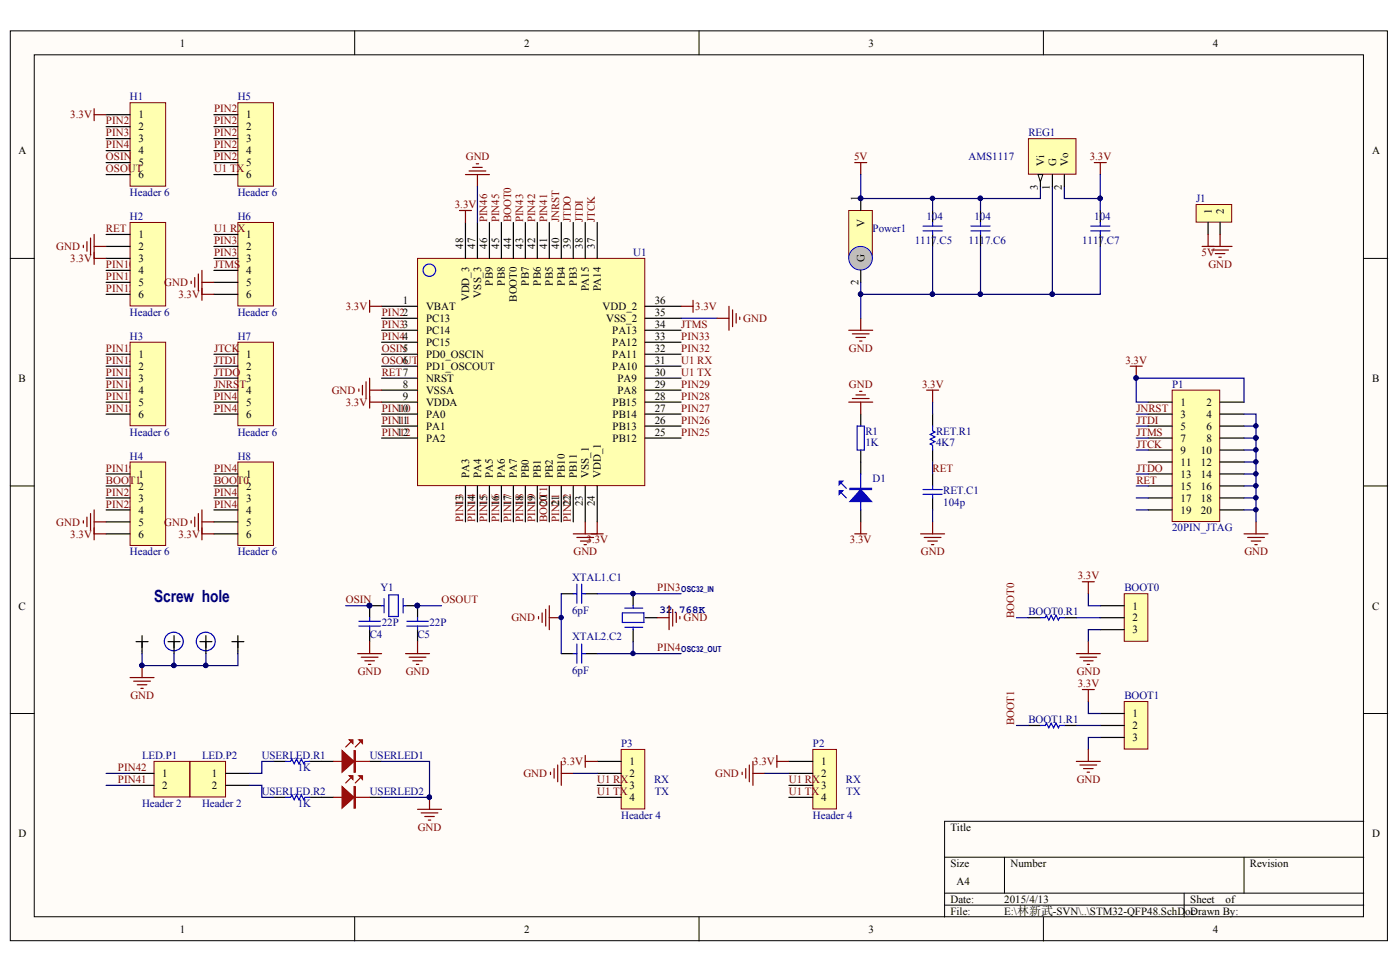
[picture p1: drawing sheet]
<svg xmlns="http://www.w3.org/2000/svg" width="288mm" height="200mm" viewBox="0 0 288 200" stroke-linecap="round" stroke-linejoin="round" font-family="sans-serif">
<g fill="#fffcf8" stroke="#000" stroke-width=".21">
<path d="M2.1 6.3h283.2v187.1h-283.2z"/>
<path d="M7 11.3h273.4v177.2h-273.4z"/>
</g>
<g fill="none" stroke="#000" stroke-width=".21">
<path d="M72.9 6.3v5M143.7 6.3v5M214.5 6.3v5M2.1 53.1h4.9M280.4 53.1h5M2.1 99.9h4.9M280.4 99.9h5M2.1 146.7h4.9M280.4 146.7h5M194.2 176.2h86.2M206.5 176.2v7.4M255.8 176.2v7.4"/>
<path d="M280.4 168.8h-86.2v19.7M72.9 188.5v5M143.7 188.5v5M194.2 183.6h86.2M194.2 186.1h86.2M214.5 188.5v5M243.5 183.6v4.9"/>
</g>
<path d="M177 85.1v2.5M177 92.5v4.9M177 104.8v2.5" fill="none" stroke="#000" stroke-width=".25"/>
<path d="M173 99.4l1 1M176.2 87.6h1.5v4.9h-1.5zM177 97.4v7.4M173 101.4l1 1" fill="none" stroke="#00f" stroke-width=".25"/>
<g fill="#00f" stroke="#00f" stroke-width=".25">
<path d="M177 100.6l2.2 2.5h-4.4z"/>
<path d="M172.6 98.9h.7l-.7 .8z"/>
<path d="M172.6 100.9h.7l-.7 .7z"/>
<path d="M174.8 100.4h4.4v.2h-4.4z" fill-rule="evenodd"/>
</g>
<path d="M245.9 42h7.4v3.7h-7.4z" fill="#ffffb0" stroke="#800000" stroke-width=".21"/>
<path d="M248.4 45.7v2.5M250.9 45.7v2.5M191.8 85.1v2.5M191.8 92.5v2.5M191.8 97.4v2.5M191.8 102.4v2.4M76 129.4v2.5M78.5 124.5h-2.5v2.5M83.4 124.5h2.5v2.5M85.9 129.4v2.5" fill="none" stroke="#000" stroke-width=".25"/>
<g fill="none" stroke="#800000" stroke-width=".25">
<path d="M247.2 50.7h2.4M248.4 48.2v2.5M190.5 80.2h2.5M191.8 80.2v2.5M175.8 109.7h2.4M177 107.3v2.4M189.3 109.7h4.9M190 110.5h3.5M190.8 111.2h1.9M191.5 112h.5M191.8 107.3v2.4M73.5 134.4h5"/>
<path d="M74.3 135.1h3.4M75 135.8h2M75.8 136.6h.4M76 131.9v2.5M83.4 134.4h4.9M84.1 135.1h3.5M84.9 135.8h1.9M85.6 136.6h.5M85.9 131.9v2.5"/>
</g>
<g fill="#000080" stroke="#000080" stroke-width=".21">
<circle cx="85.8" cy="124.5" r=".46"/>
<circle cx="76" cy="124.5" r=".46"/>
</g>
<g fill="none" stroke="#00f" stroke-width=".25">
<path d="M191.8 87.6v1l.5 .2-1 .5 1 .5-1 .5 1 .5-1 .5 .5 .2v1M191.8 99.9v.7M189.8 100.6h3.9M189.8 101.6h3.9M191.8 101.6v.8M73.8 128.7h4.4M73.8 127.7h4.4M76 127v.7M76 128.7v.7M78.5 124.5h.5M79 123v3M79.9 122.3h2v4.4h-2z"/>
<path d="M82.9 123v3M82.9 124.5h.5M83.6 128.7h4.5M83.6 127.7h4.5M85.9 127v.7M85.9 128.7v.7"/>
</g>
<path d="M191.8 82.7v2.4M191.8 95v2.4M191.8 104.8v2.5M71.1 124.5h4.9M85.9 124.5h4.9" fill="none" stroke="#000080" stroke-width=".25"/>
<path d="M26.7 21.1h7.4v17.2h-7.4z" fill="#ffffb0" stroke="#800000" stroke-width=".21"/>
<path d="M21.8 23.6h4.9M21.8 26h4.9M21.8 28.5h4.9M21.8 31h4.9M21.8 33.4h4.9M21.8 35.9h4.9" fill="none" stroke="#000" stroke-width=".25"/>
<path d="M26.7 45.7h7.4v17.2h-7.4z" fill="#ffffb0" stroke="#800000" stroke-width=".21"/>
<path d="M21.8 48.2h4.9M21.8 50.7h4.9M21.8 53.1h4.9M21.8 55.6h4.9M21.8 58h4.9M21.8 60.5h4.9" fill="none" stroke="#000" stroke-width=".25"/>
<path d="M26.7 70.4h7.4v17.1h-7.4z" fill="#ffffb0" stroke="#800000" stroke-width=".21"/>
<path d="M21.8 72.8h4.9M21.8 75.3h4.9M21.8 77.7h4.9M21.8 80.2h4.9M21.8 82.7h4.9M21.8 85.1h4.9" fill="none" stroke="#000" stroke-width=".25"/>
<path d="M26.7 95h7.4v17.1h-7.4z" fill="#ffffb0" stroke="#800000" stroke-width=".21"/>
<path d="M21.8 97.4h4.9M21.8 99.9h4.9M21.8 102.4h4.9M21.8 104.8h4.9M21.8 107.3h4.9M21.8 109.7h4.9" fill="none" stroke="#000" stroke-width=".25"/>
<path d="M48.9 21.1h7.3v17.2h-7.3z" fill="#ffffb0" stroke="#800000" stroke-width=".21"/>
<path d="M44 23.6h4.9M44 26h4.9M44 28.5h4.9M44 31h4.9M44 33.4h4.9M44 35.9h4.9" fill="none" stroke="#000" stroke-width=".25"/>
<path d="M48.9 45.7h7.3v17.2h-7.3z" fill="#ffffb0" stroke="#800000" stroke-width=".21"/>
<path d="M44 48.2h4.9M44 50.7h4.9M44 53.1h4.9M44 55.6h4.9M44 58h4.9M44 60.5h4.9" fill="none" stroke="#000" stroke-width=".25"/>
<path d="M48.9 70.4h7.3v17.1h-7.3z" fill="#ffffb0" stroke="#800000" stroke-width=".21"/>
<path d="M44 72.8h4.9M44 75.3h4.9M44 77.7h4.9M44 80.2h4.9M44 82.7h4.9M44 85.1h4.9" fill="none" stroke="#000" stroke-width=".25"/>
<path d="M48.9 95h7.3v17.1h-7.3z" fill="#ffffb0" stroke="#800000" stroke-width=".21"/>
<path d="M44 97.4h4.9M44 99.9h4.9M44 102.4h4.9M44 104.8h4.9M44 107.3h4.9M44 109.7h4.9" fill="none" stroke="#000" stroke-width=".25"/>
<path d="M241 80.2h9.8v27h-9.8z" fill="#ffffb0" stroke="#800000" stroke-width=".21"/>
<g fill="none" stroke="#000" stroke-width=".25">
<path d="M236.1 82.7h4.9M236.1 85.1h4.9M236.1 87.6h4.9M236.1 90.1h4.9M236.1 92.5h4.9M236.1 95h4.9M236.1 97.4h4.9M236.1 99.9h4.9M250.9 82.7h4.9M250.9 85.1h4.9M250.9 87.6h4.9M250.9 90.1h4.9"/>
<path d="M250.9 92.5h4.9M250.9 95h4.9M250.9 97.4h4.9M250.9 99.9h4.9M236.1 102.4h4.9M236.1 104.8h4.9M250.9 102.4h4.9M250.9 104.8h4.9"/>
</g>
<path d="M174.5 43.3h4.9v9.7h-4.9z" fill="#ffffb0" stroke="#800000" stroke-width=".21"/>
<circle cx="176.9" cy="53.1" r="2.43" fill="#c0c0c0" stroke="#00f" stroke-width=".21"/>
<path d="M177 40.8v2.5M177 55.6v2.4M191.8 43.3v2.4M191.8 48.2v2.5M201.6 43.3v2.4M201.6 48.2v2.5M226.2 43.3v2.4M226.2 48.2v2.5" fill="none" stroke="#000" stroke-width=".25"/>
<g fill="#000080" stroke="#000080" stroke-width=".21">
<circle cx="176.9" cy="40.8" r=".46"/>
<circle cx="191.7" cy="40.8" r=".46"/>
<circle cx="176.9" cy="60.5" r=".46"/>
<circle cx="191.7" cy="60.5" r=".46"/>
<circle cx="201.6" cy="60.5" r=".46"/>
<circle cx="216.4" cy="60.5" r=".46"/>
<circle cx="201.6" cy="40.8" r=".46"/>
<circle cx="226.2" cy="40.8" r=".46"/>
<circle cx="233.6" cy="77.7" r=".46"/>
<circle cx="258.2" cy="104.8" r=".46"/>
<circle cx="258.2" cy="102.3" r=".46"/>
<circle cx="258.2" cy="99.9" r=".46"/>
<circle cx="258.2" cy="97.4" r=".46"/>
<circle cx="258.2" cy="94.9" r=".46"/>
<circle cx="258.2" cy="92.5" r=".46"/>
<circle cx="258.2" cy="90" r=".46"/>
</g>
<path d="M189.8 46.5h3.9M189.8 47.5h3.9M191.8 45.7v.8M191.8 47.5v.7M199.6 46.5h4M199.6 47.5h4M201.6 45.7v.8M201.6 47.5v.7M224.3 46.5h3.9M224.3 47.5h3.9M226.2 45.7v.8M226.2 47.5v.7" fill="none" stroke="#00f" stroke-width=".25"/>
<g fill="none" stroke="#000080" stroke-width=".25">
<path d="M177 35.9v4.9h24.6M213.9 38.4v2.4h-12.3v2.5M216.4 38.4v22.1h-14.8M218.9 38.4v2.4h7.3v2.5M226.2 35.9v4.9M191.8 50.7v9.8h-14.8v-2.5M191.8 40.8v2.5M201.6 50.7v9.8h-9.8M226.2 50.7v9.8h-9.8M177 60.5v4.9M233.6 85.1h2.5M233.6 87.6h2.5"/>
<path d="M233.6 90.1h2.5M233.6 92.5h2.5M233.6 97.4h2.5M233.6 99.9h2.5M255.8 90.1h2.5v17.2M255.8 92.5h2.5M255.8 97.4h2.5M255.8 99.9h2.5M255.8 95h2.5M233.6 102.4h2.5M233.6 104.8h2.5M255.8 102.4h2.5"/>
<path d="M255.8 104.8h2.5"/>
</g>
<g fill="none" stroke="#800000" stroke-width=".25">
<path d="M175.8 33.4h2.4M177 33.4v2.5M225 33.4h2.5M226.2 33.4v2.5M248.4 50.7h4.9M249.1 51.4h3.5M249.9 52.1h2M250.6 52.9h.5M250.9 48.2v2.5M174.5 67.9h4.9M175.3 68.6h3.4M176 69.4h2"/>
<path d="M176.7 70.1h.5M177 65.4v2.5M232.4 75.3h2.5M233.6 75.3v2.4M174.5 82.7h4.9M175.3 81.9h3.4M176 81.2h2M176.7 80.5h.5M177 82.7v2.4M255.8 109.7h4.9M256.5 110.5h3.5M257.3 111.2h1.9"/>
<path d="M258 112h.5M258.3 107.3v2.4"/>
</g>
<path d="M85.9 53.1h46.7v46.7h-46.7z" fill="#ffffb0" stroke="#800000" stroke-width=".21"/>
<g fill="none" stroke="#000" stroke-width=".25">
<path d="M95.7 45.7v7.4M98.2 45.7v7.4M100.6 45.7v7.4M103.1 45.7v7.4M105.6 45.7v7.4M108 45.7v7.4M110.5 45.7v7.4M112.9 45.7v7.4M115.4 45.7v7.4M117.9 45.7v7.4M120.3 45.7v7.4M122.8 45.7v7.4"/>
<path d="M78.5 63h7.4M78.5 65.4h7.4M78.5 67.9h7.4M78.5 70.4h7.4M78.5 72.8h7.4M78.5 75.3h7.4M78.5 77.7h7.4M132.7 63h7.3M132.7 65.4h7.3M132.7 67.9h7.3M132.7 70.4h7.3M132.7 72.8h7.3"/>
<path d="M132.7 75.3h7.3M132.7 77.7h7.3M78.5 80.2h7.4M78.5 82.7h7.4M78.5 85.1h7.4M78.5 87.6h7.4M78.5 90.1h7.4M95.7 99.9v7.4M98.2 99.9v7.4M100.6 99.9v7.4M103.1 99.9v7.4M105.6 99.9v7.4"/>
<path d="M108 99.9v7.4M110.5 99.9v7.4M112.9 99.9v7.4M115.4 99.9v7.4M117.9 99.9v7.4M120.3 99.9v7.4M122.8 99.9v7.4M132.7 80.2h7.3M132.7 82.7h7.3M132.7 85.1h7.3M132.7 87.6h7.3M132.7 90.1h7.3"/>
</g>
<circle cx="88.3" cy="55.5" r="1.28" fill="none" stroke="#00f" stroke-width=".25"/>
<g fill="none" stroke="#800000" stroke-width=".25">
<path d="M19.4 22.3v2.5M19.4 23.6h2.4M95.7 35.9h4.9M96.4 35.1h3.5M97.2 34.4h2M97.9 33.7h.5M98.2 35.9v2.5M94.5 43.3h2.4M95.7 43.3v2.4M73.8 80v.5M74.5 79.2v2M75.3 78.5v3.4"/>
<path d="M76 61.7v2.5M76 77.7v6.2M76 63h2.5M76 80.2h2.5M76 82.7h2.5M117.9 109.7h6.1M118.6 110.5h3.5M119.4 111.2h1.9M120.1 112h.5M120.3 107.3v2.4M122.8 107.3v2.4"/>
</g>
<path d="M98.2 38.4v7.3M140 65.4h7.4M236.1 82.7h-2.5v-5h22.2v5M255.8 85.1h2.5v5M255.8 87.6h2.5" fill="none" stroke="#000080" stroke-width=".25"/>
<g fill="#000080" stroke="#000080" stroke-width=".21">
<circle cx="233.6" cy="77.7" r=".46"/>
<circle cx="258.2" cy="90" r=".46"/>
<circle cx="258.2" cy="87.6" r=".46"/>
</g>
<path d="M231.2 122.1h4.8v9.7h-4.8z" fill="#ffffb0" stroke="#800000" stroke-width=".21"/>
<path d="M226.2 124.5h5M226.2 127h5M226.2 129.4h5" fill="none" stroke="#000" stroke-width=".25"/>
<path d="M231.2 144.2h4.8v9.8h-4.8z" fill="#ffffb0" stroke="#800000" stroke-width=".21"/>
<path d="M211.5 127h2.4M218.9 127h2.4M211.5 149.1h2.4M218.9 149.1h2.4M226.2 146.7h5M226.2 149.1h5M226.2 151.6h5" fill="none" stroke="#000" stroke-width=".25"/>
<path d="M213.9 127h1l.3-.5 .5 1 .4-1 .5 1 .5-1 .5 1 .3-.5h1M213.9 149.1h1l.3-.5 .5 1 .4-1 .5 1 .5-1 .5 1 .3-.5h1" fill="none" stroke="#00f" stroke-width=".25"/>
<path d="M209 127h2.5M221.3 127h4.9M223.8 122.1v2.4h2.4M226.2 129.4h-2.4v2.5M209 149.1h2.5M221.3 149.1h4.9M223.8 144.2v2.5h2.4M226.2 151.6h-2.4v2.5" fill="none" stroke="#000080" stroke-width=".25"/>
<g fill="none" stroke="#800000" stroke-width=".25">
<path d="M222.5 119.6h2.5M223.8 119.6v2.5M221.3 134.4h4.9M222.1 135.1h3.4M222.8 135.8h2M223.5 136.6h.5M223.8 131.9v2.5M221.3 156.5h4.9M222.1 157.3h3.4M222.5 141.8h2.5M222.8 158h2M223.5 158.7h.5"/>
<path d="M223.8 141.8v2.4M223.8 154.1v2.4"/>
</g>
<path d="M127.7 154.1h4.9v12.2h-4.9z" fill="#ffffb0" stroke="#800000" stroke-width=".21"/>
<path d="M122.8 156.5h4.9M122.8 159h4.9M122.8 161.5h4.9M122.8 163.9h4.9" fill="none" stroke="#000" stroke-width=".25"/>
<path d="M167.1 154.1h4.9v12.2h-4.9z" fill="#ffffb0" stroke="#800000" stroke-width=".21"/>
<path d="M162.2 156.5h4.9M162.2 159h4.9M162.2 161.5h4.9M162.2 163.9h4.9" fill="none" stroke="#000" stroke-width=".25"/>
<g fill="none" stroke="#800000" stroke-width=".25">
<path d="M113.2 158.7v.5M113.9 158v2M114.7 157.3v3.4M115.4 156.5v5M115.4 159h2.5M120.3 155.3v2.5M120.3 156.5h2.5M152.6 158.7v.5M153.3 158v2M154.1 157.3v3.4M154.8 159h2.5M154.8 156.5v5"/>
<path d="M159.7 156.5h2.5M159.7 155.3v2.5"/>
</g>
<path d="M117.9 159h4.9M157.3 159h4.9" fill="none" stroke="#000080" stroke-width=".25"/>
<path d="M211.5 28.5h9.7v7.3h-9.7z" fill="#ffffb0" stroke="#800000" stroke-width=".21"/>
<path d="M213.9 35.9v2.5M216.4 35.9v2.5M218.9 35.9v2.5" fill="none" stroke="#000" stroke-width=".25"/>
<path d="M213.4 35.9h1l-.5 1.5z" fill="#fffcf8" stroke="#000" stroke-width=".21"/>
<path d="M56.3 156.5h2.5M63.7 156.5h4.9M76 156.5h2.5M56.3 163.9h2.5M63.7 163.9h4.9M76 163.9h2.5" fill="none" stroke="#000" stroke-width=".25"/>
<path d="M68.6 156.5h7.4M72.1 160l-1 1M72.1 152.6l-1 1M74 160l-1 1M74 152.6l-1 1M68.6 163.9h7.4" fill="none" stroke="#bf0000" stroke-width=".25"/>
<g fill="#bf0000" stroke="#bf0000" stroke-width=".25">
<path d="M70.3 161.7l2.5 2.2-2.5 2.2z"/>
<path d="M73.8 159.5h.7v.7z"/>
<path d="M71.8 159.5h.8v.7z"/>
<path d="M70.3 154.3l2.5 2.2-2.5 2.2z"/>
<path d="M73.8 152.1h.7v.7z"/>
<path d="M71.8 152.1h.8v.7z"/>
<path d="M72.8 161.7h.2v4.4h-.2z" fill-rule="evenodd"/>
<path d="M72.8 154.3h.2v4.4h-.2z" fill-rule="evenodd"/>
</g>
<path d="M58.8 156.5h.9l.3-.5 .5 1 .5-1 .5 1 .5-1 .5 1 .2-.5h1M58.8 163.9h.9l.3-.5 .5 1 .5-1 .5 1 .5-1 .5 1 .2-.5h1" fill="none" stroke="#00f" stroke-width=".25"/>
<path d="M39.1 156.5h7.3v7.3h-7.3z" fill="#ffffb0" stroke="#800000" stroke-width=".21"/>
<path d="M46.4 159h5M46.4 161.5h5" fill="none" stroke="#000" stroke-width=".25"/>
<path d="M31.7 156.5h7.3v7.3h-7.3z" fill="#ffffb0" stroke="#800000" stroke-width=".21"/>
<g fill="none" stroke="#000" stroke-width=".25">
<path d="M28 131.9h2.4M29.2 130.7v3.7M34.6 131.9h2.4M35.8 130.7v3.7M41.1 131.9h2.5M42.3 130.7v3.7M47.7 131.9h2.4M48.9 130.7v3.7M115.4 122.1h2.5M115.4 134.4h2.5M120.3 122.1h2.5M120.3 134.4h2.5"/>
<path d="M130.2 122.1v2.4M130.2 129.4v2.5M132.7 127h2.4M26.7 159h5M26.7 161.5h5"/>
</g>
<path d="M29.2 134.4v2.4h6.6M35.8 134.4v2.4h6.5v-2.4M48.9 134.4v2.4h-6.6M115.4 122.1v12.3M122.8 122.1h17.2M122.8 134.4h17.2M130.2 131.9v2.5M21.8 159h4.9M56.3 156.5h-2.5v2.5h-2.4M78.5 156.5h9.8v7.4h-9.8M21.8 161.5h4.9M51.4 161.5h2.4v2.4h2.5" fill="none" stroke="#000080" stroke-width=".25"/>
<g fill="#000080" stroke="#000080" stroke-width=".21">
<circle cx="88.3" cy="163.9" r=".46"/>
<circle cx="130.2" cy="134.3" r=".46"/>
<circle cx="115.4" cy="126.9" r=".46"/>
<circle cx="130.2" cy="122" r=".46"/>
<circle cx="29.2" cy="136.8" r=".46"/>
<circle cx="42.3" cy="136.8" r=".46"/>
<circle cx="35.7" cy="136.8" r=".46"/>
</g>
<g fill="none" stroke="#800000" stroke-width=".25">
<path d="M17.1 50.4v.5M17.9 49.7v1.9M18.6 48.9v3.5M19.4 48.2v6.2M19.4 50.7h2.4M19.4 53.1h2.4M39.3 57.8v.5M40 57.1v1.9M40.8 56.3v3.5M41.5 55.6v6.1M41.5 58h2.5M41.5 60.5h2.5"/>
<path d="M140 63h2.5M142.5 61.7v2.5M147.4 65.4h2.5M149.9 63v4.9M150.6 63.7v3.5M151.4 64.4v2M152.1 65.2v.5M17.1 107v.5M17.9 106.3v2M18.6 105.6v3.4M19.4 104.8v6.2M19.4 107.3h2.4"/>
<path d="M19.4 109.7h2.4M39.3 107v.5M40 106.3v2M40.8 105.6v3.4M41.5 107.3h2.5M41.5 109.7h2.5M41.5 104.8v6.2M26.7 139.3h5M29.2 136.8v2.5M110.7 126.7v.5M111.5 126v2M112.2 125.3v3.4"/>
<path d="M112.9 124.5v4.9M112.9 127h2.5M135.1 127h2.5M137.6 124.5v4.9M138.3 125.3v3.4M139.1 126v2M139.8 126.7v.5M27.5 140h3.4M28.2 140.8h2M29 141.5h.5M85.9 166.4h4.9M86.6 167.1h3.4"/>
<path d="M87.3 167.9h2M88.1 168.6h.5M88.3 163.9v2.5"/>
</g>
<g fill="none" stroke="#00f" stroke-width=".25">
<path d="M29.2 133.9h.1M35.8 133.8a1.91 1.91 0 0 0 1.6-2.8 1.91 1.91 0 0 0-3.1-.4 1.91 1.91 0 0 0 .9 3.1l.5 .1M42.3 133.8a1.91 1.91 0 0 0 1.7-2.8 1.91 1.91 0 0 0-3.2-.4 1.91 1.91 0 0 0 1 3.1l.5 .1M48.9 133.9h.1M117.9 122.1h.7M117.9 134.4h.7M118.6 120.1v3.9M118.6 132.4v3.9M119.6 120.1v3.9M119.6 132.4v3.9M119.6 122.1h.7M119.6 134.4h.7"/>
<path d="M128 126h4.4v2h-4.4zM128.5 129h3.7M128.5 125h3.7M130.2 124.5v.5M130.2 129v.4"/>
</g>
<text font-size="3.5" fill="#000080" x="31.7" y="123.8">Screw hole</text>
<g font-size="2.3">
<text x="37" y="9.6">1</text>
<text x="107.8" y="9.6">2</text>
<text x="178.6" y="9.6">3</text>
<text x="249.4" y="9.6">4</text>
<text x="28.5" y="24.3">1</text>
<text x="28.5" y="26.8">2</text>
<text x="28.5" y="29.2">3</text>
<text x="50.6" y="24.3">1</text>
<text x="50.6" y="26.8">2</text>
<text x="50.6" y="29.2">3</text>
<text x="3.8" y="31.7">A</text>
<text x="28.5" y="31.7">4</text>
<text x="28.5" y="34.2">5</text>
<text x="50.6" y="31.7">4</text>
<text x="50.6" y="34.2">5</text>
<text x="214.7" y="34.2" transform="rotate(-90 214.7 34.2)">Vi</text>
<text x="217.2" y="34.2" transform="rotate(-90 217.2 34.2)">G</text>
<text x="219.6" y="34.2" transform="rotate(-90 219.6 34.2)">Vo</text>
<text x="282.1" y="31.7">A</text>
<text x="28.5" y="36.6">6</text>
<text x="50.6" y="36.6">6</text>
<text x="176.5" y="41.3" transform="rotate(-90 176.5 41.3)">1</text>
<text x="213.4" y="39" transform="rotate(-90 213.4 39)">3</text>
<text x="215.9" y="39" transform="rotate(-90 215.9 39)">1</text>
<text x="218.4" y="39" transform="rotate(-90 218.4 39)">2</text>
<text x="177.7" y="46.6" transform="rotate(-90 177.7 46.6)">V</text>
<text x="249.2" y="44" transform="rotate(-90 249.2 44)">1</text>
<text x="251.6" y="44" transform="rotate(-90 251.6 44)">2</text>
<text x="28.5" y="49">1</text>
<text x="28.5" y="51.4">2</text>
<text x="28.5" y="53.8">3</text>
<text x="50.6" y="49">1</text>
<text x="50.6" y="51.4">2</text>
<text x="50.6" y="53.8">3</text>
<text x="95.2" y="51.2" transform="rotate(-90 95.2 51.2)">48</text>
<text x="97.7" y="51.2" transform="rotate(-90 97.7 51.2)">47</text>
<text x="100.2" y="51.2" transform="rotate(-90 100.2 51.2)">46</text>
<text x="102.6" y="51.2" transform="rotate(-90 102.6 51.2)">45</text>
<text x="105.1" y="51.2" transform="rotate(-90 105.1 51.2)">44</text>
<text x="107.6" y="51.2" transform="rotate(-90 107.6 51.2)">43</text>
<text x="110" y="51.2" transform="rotate(-90 110 51.2)">42</text>
<text x="112.5" y="51.2" transform="rotate(-90 112.5 51.2)">41</text>
<text x="115" y="51.2" transform="rotate(-90 115 51.2)">40</text>
<text x="117.4" y="51.2" transform="rotate(-90 117.4 51.2)">39</text>
<text x="119.8" y="51.2" transform="rotate(-90 119.8 51.2)">38</text>
<text x="122.3" y="51.2" transform="rotate(-90 122.3 51.2)">37</text>
<text x="177.7" y="53.8" transform="rotate(-90 177.7 53.8)">G</text>
<text x="28.5" y="56.3">4</text>
<text x="28.5" y="58.8">5</text>
<text x="50.6" y="56.3">4</text>
<text x="50.6" y="58.8">5</text>
<text x="101.4" y="58.7" transform="rotate(-90 101.4 58.7)">PB9</text>
<text x="103.8" y="58.7" transform="rotate(-90 103.8 58.7)">PB8</text>
<text x="108.8" y="58.7" transform="rotate(-90 108.8 58.7)">PB7</text>
<text x="111.2" y="58.7" transform="rotate(-90 111.2 58.7)">PB6</text>
<text x="113.7" y="58.7" transform="rotate(-90 113.7 58.7)">PB5</text>
<text x="116.2" y="58.7" transform="rotate(-90 116.2 58.7)">PB4</text>
<text x="118.6" y="58.7" transform="rotate(-90 118.6 58.7)">PB3</text>
<text x="121.1" y="59.9" transform="rotate(-90 121.1 59.9)">PA15</text>
<text x="123.6" y="59.9" transform="rotate(-90 123.6 59.9)">PA14</text>
<text x="176.5" y="58.6" transform="rotate(-90 176.5 58.6)">2</text>
<text x="28.5" y="61.2">6</text>
<text x="50.6" y="61.2">6</text>
<text x="82.8" y="62.5">1</text>
<text x="87.6" y="63.7">VBAT</text>
<text x="96.5" y="61.9" transform="rotate(-90 96.5 61.9)">VDD_3</text>
<text x="99" y="61.2" transform="rotate(-90 99 61.2)">VSS_3</text>
<text x="106.3" y="62" transform="rotate(-90 106.3 62)">BOOT0</text>
<text x="123.9" y="63.7">VDD_2</text>
<text x="134.6" y="65">35</text>
<text x="134.6" y="62.5">36</text>
<text x="87.6" y="66.2">PC13</text>
<text x="87.6" y="68.6">PC14</text>
<text x="87.6" y="71.1">PC15</text>
<text x="124.6" y="66.2">VSS_2</text>
<text x="125.9" y="71.1">PA12</text>
<text x="125.9" y="68.6">PA13</text>
<text x="134.6" y="69.9">33</text>
<text x="134.6" y="67.4">34</text>
<text x="28.5" y="73.6">1</text>
<text x="28.5" y="76">2</text>
<text x="50.6" y="73.6">1</text>
<text x="50.6" y="76">2</text>
<text x="82.8" y="72.3">5</text>
<text x="82.8" y="74.8">6</text>
<text x="87.6" y="73.6">PD0_OSCIN</text>
<text x="87.6" y="76">PD1_OSCOUT</text>
<text x="125.9" y="76">PA10</text>
<text x="125.9" y="73.6">PA11</text>
<text x="134.6" y="77.2">30</text>
<text x="134.6" y="74.8">31</text>
<text x="134.6" y="72.3">32</text>
<text x="3.8" y="78.5">B</text>
<text x="28.5" y="78.5">3</text>
<text x="28.5" y="81">4</text>
<text x="28.5" y="83.4">5</text>
<text x="50.6" y="78.5">3</text>
<text x="50.6" y="81">4</text>
<text x="50.6" y="83.4">5</text>
<text x="82.8" y="79.7">8</text>
<text x="82.8" y="82.2">9</text>
<text x="87.6" y="78.5">NRST</text>
<text x="87.6" y="81">VSSA</text>
<text x="87.6" y="83.4">VDDA</text>
<text x="126" y="83.4">PB15</text>
<text x="127" y="81">PA8</text>
<text x="127" y="78.5">PA9</text>
<text x="134.6" y="82.2">28</text>
<text x="134.6" y="79.7">29</text>
<text x="242.8" y="83.4">1</text>
<text x="248.1" y="83.4">2</text>
<text x="282.1" y="78.5">B</text>
<text x="28.5" y="85.9">6</text>
<text x="50.6" y="85.9">6</text>
<text x="81.7" y="84.6">10</text>
<text x="81.7" y="87.1">11</text>
<text x="81.7" y="89.6">12</text>
<text x="87.6" y="85.9">PA0</text>
<text x="87.6" y="88.4">PA1</text>
<text x="126" y="88.4">PB13</text>
<text x="126" y="85.9">PB14</text>
<text x="134.6" y="89.6">25</text>
<text x="134.6" y="87.1">26</text>
<text x="134.6" y="84.6">27</text>
<text x="242.8" y="85.9">3</text>
<text x="242.8" y="88.4">5</text>
<text x="248.1" y="85.9">4</text>
<text x="248.1" y="88.4">6</text>
<text x="87.6" y="90.8">PA2</text>
<text x="126" y="90.8">PB12</text>
<text x="242.8" y="90.8">7</text>
<text x="242.8" y="93.2">9</text>
<text x="242.8" y="95.7">11</text>
<text x="246.9" y="93.2">10</text>
<text x="246.9" y="95.7">12</text>
<text x="248.1" y="90.8">8</text>
<text x="28.5" y="98.2">1</text>
<text x="28.5" y="100.6">2</text>
<text x="50.6" y="98.2">1</text>
<text x="50.6" y="100.6">2</text>
<text x="96.5" y="98.2" transform="rotate(-90 96.5 98.2)">PA3</text>
<text x="99" y="98.2" transform="rotate(-90 99 98.2)">PA4</text>
<text x="101.4" y="98.2" transform="rotate(-90 101.4 98.2)">PA5</text>
<text x="103.8" y="98.2" transform="rotate(-90 103.8 98.2)">PA6</text>
<text x="106.3" y="98.2" transform="rotate(-90 106.3 98.2)">PA7</text>
<text x="108.8" y="98.2" transform="rotate(-90 108.8 98.2)">PB0</text>
<text x="111.2" y="98.2" transform="rotate(-90 111.2 98.2)">PB1</text>
<text x="113.7" y="98.2" transform="rotate(-90 113.7 98.2)">PB2</text>
<text x="116.2" y="98.2" transform="rotate(-90 116.2 98.2)">PB10</text>
<text x="118.6" y="98.2" transform="rotate(-90 118.6 98.2)">PB11</text>
<text x="121.1" y="98.2" transform="rotate(-90 121.1 98.2)">VSS_1</text>
<text x="123.6" y="98.2" transform="rotate(-90 123.6 98.2)">VDD_1</text>
<text x="242.8" y="98.2">13</text>
<text x="242.8" y="100.6">15</text>
<text x="246.9" y="98.2">14</text>
<text x="246.9" y="100.6">16</text>
<text x="28.5" y="103.1">3</text>
<text x="28.5" y="105.6">4</text>
<text x="50.6" y="103.1">3</text>
<text x="50.6" y="105.6">4</text>
<text x="112.5" y="104.1" transform="rotate(-90 112.5 104.1)">20</text>
<text x="119.8" y="104.1" transform="rotate(-90 119.8 104.1)">23</text>
<text x="122.3" y="104.1" transform="rotate(-90 122.3 104.1)">24</text>
<text x="242.8" y="103.1">17</text>
<text x="242.8" y="105.6">19</text>
<text x="246.9" y="103.1">18</text>
<text x="246.9" y="105.6">20</text>
<text x="28.5" y="108">5</text>
<text x="28.5" y="110.5">6</text>
<text x="50.6" y="108">5</text>
<text x="50.6" y="110.5">6</text>
<text x="3.8" y="125.3">C</text>
<text x="232.9" y="125.3">1</text>
<text x="282.1" y="125.3">C</text>
<text x="232.9" y="127.7">2</text>
<text x="232.9" y="130.2">3</text>
<text x="232.9" y="147.4">1</text>
<text x="232.9" y="149.9">2</text>
<text x="232.9" y="152.4">3</text>
<text x="33.4" y="159.8">1</text>
<text x="43.6" y="159.8">1</text>
<text x="129.4" y="157.3">1</text>
<text x="129.4" y="159.8">2</text>
<text x="168.8" y="157.3">1</text>
<text x="168.8" y="159.8">2</text>
<text x="33.4" y="162.2">2</text>
<text x="43.6" y="162.2">2</text>
<text x="129.4" y="162.2">3</text>
<text x="129.4" y="164.6">4</text>
<text x="168.8" y="162.2">3</text>
<text x="168.8" y="164.6">4</text>
<text x="3.8" y="172">D</text>
<text x="195.4" y="170.8">Title</text>
<text x="282.1" y="172">D</text>
<text x="195.4" y="178.2">Size</text>
<text x="207.8" y="178.2">Number</text>
<text x="257" y="178.2">Revision</text>
<text x="195.4" y="185.6">Date:</text>
<text x="196.7" y="181.9">A4</text>
<text x="206.5" y="185.6">2015/4/13</text>
<text x="244.7" y="185.6">Sheet</text>
<text x="252" y="185.6">of</text>
<text x="37" y="191.8">1</text>
<text x="107.8" y="191.8">2</text>
<text x="178.6" y="191.8">3</text>
<text x="195.4" y="188">File:</text>
<text x="206.5" y="188">E:\林新武-SVN\..\STM32-QFP48.SchDoc</text>
<text x="244.7" y="188">Drawn By:</text>
<text x="249.4" y="191.8">4</text>
</g>
<g font-size="2.3" fill="#000080">
<text x="26.7" y="20.6">H1</text>
<text x="48.9" y="20.6">H5</text>
<text x="211.4" y="28">REG1</text>
<text x="199.2" y="33">AMS1117</text>
<text x="26.7" y="40.3">Header 6</text>
<text x="48.9" y="40.3">Header 6</text>
<text x="245.9" y="41.6">J1</text>
<text x="26.7" y="45.2">H2</text>
<text x="48.9" y="45.2">H6</text>
<text x="179.4" y="47.7">Power1</text>
<text x="190.5" y="45.2">104</text>
<text x="200.4" y="45.2">104</text>
<text x="225" y="45.2">104</text>
<text x="130.2" y="52.6">U1</text>
<text x="188.1" y="50.2">1117.C5</text>
<text x="199.2" y="50.2">1117.C6</text>
<text x="222.5" y="50.2">1117.C7</text>
<text x="26.7" y="65">Header 6</text>
<text x="48.9" y="65">Header 6</text>
<text x="26.7" y="69.9">H3</text>
<text x="48.9" y="69.9">H7</text>
<text x="241" y="79.7">P1</text>
<text x="26.7" y="89.6">Header 6</text>
<text x="48.9" y="89.6">Header 6</text>
<text x="177.9" y="89.4">R1</text>
<text x="192.5" y="89.4">RET.R1</text>
<text x="26.7" y="94.5">H4</text>
<text x="48.9" y="94.5">H8</text>
<text x="177.9" y="91.8">1K</text>
<text x="192.5" y="91.8">4K7</text>
<text x="179.4" y="99.2">D1</text>
<text x="194" y="101.6">RET.C1</text>
<text x="194" y="104.1">104p</text>
<text x="241" y="109.2">20PIN_JTAG</text>
<text x="26.7" y="114.2">Header 6</text>
<text x="48.9" y="114.2">Header 6</text>
<text x="117.6" y="119.4">XTAL1.C1</text>
<text x="78.2" y="121.6">Y1</text>
<text x="231.2" y="121.6">BOOT0</text>
<text x="76" y="131.2">C4</text>
<text x="78.5" y="128.7">22P</text>
<text x="85.8" y="131.2">C5</text>
<text x="88.3" y="128.7">22P</text>
<text x="117.6" y="126.2">6pF</text>
<text x="117.6" y="131.6">XTAL2.C2</text>
<text x="211.4" y="126.5">BOOT0.R1</text>
<text x="117.6" y="138.6">6pF</text>
<text x="231.2" y="143.8">BOOT1</text>
<text x="211.4" y="148.6">BOOT1.R1</text>
<text x="127.7" y="153.6">P3</text>
<text x="167.2" y="153.6">P2</text>
<text x="29.2" y="156">LED.P1</text>
<text x="41.5" y="156">LED.P2</text>
<text x="53.8" y="156">USERLED.R1</text>
<text x="61.2" y="158.5">1K</text>
<text x="76" y="156">USERLED1</text>
<text x="134.5" y="161">RX</text>
<text x="173.9" y="161">RX</text>
<text x="29.2" y="165.9">Header 2</text>
<text x="41.5" y="165.9">Header 2</text>
<text x="53.8" y="163.4">USERLED.R2</text>
<text x="61.2" y="165.9">1K</text>
<text x="76" y="163.4">USERLED2</text>
<text x="134.6" y="163.4">TX</text>
<text x="174" y="163.4">TX</text>
<text x="127.7" y="168.4">Header 4</text>
<text x="167.2" y="168.4">Header 4</text>
</g>
<g font-size="2.3" fill="#800000">
<text x="44" y="23.1">PIN25</text>
<text x="14.5" y="24.3">3.3V</text>
<text x="21.8" y="25.6">PIN2</text>
<text x="21.8" y="28">PIN3</text>
<text x="44" y="25.6">PIN26</text>
<text x="44" y="28">PIN27</text>
<text x="21.8" y="30.5">PIN4</text>
<text x="21.8" y="33">OSIN</text>
<text x="21.8" y="35.4">OSOUT</text>
<text x="44" y="30.5">PIN28</text>
<text x="44" y="33">PIN29</text>
<text x="44" y="35.4">U1 TX</text>
<text x="95.8" y="33">GND</text>
<text x="175.6" y="33">5V</text>
<text x="224.1" y="33">3.3V</text>
<text x="21.8" y="47.7">RET</text>
<text x="44" y="47.7">U1 RX</text>
<text x="93.5" y="42.8">3.3V</text>
<text x="100.2" y="45.7" transform="rotate(-90 100.2 45.7)">PIN46</text>
<text x="102.6" y="45.7" transform="rotate(-90 102.6 45.7)">PIN45</text>
<text x="105.1" y="45.7" transform="rotate(-90 105.1 45.7)">BOOT0</text>
<text x="107.6" y="45.7" transform="rotate(-90 107.6 45.7)">PIN43</text>
<text x="110" y="45.7" transform="rotate(-90 110 45.7)">PIN42</text>
<text x="112.5" y="45.7" transform="rotate(-90 112.5 45.7)">PIN41</text>
<text x="115" y="45.7" transform="rotate(-90 115 45.7)">JNRST</text>
<text x="117.4" y="45.7" transform="rotate(-90 117.4 45.7)">JTDO</text>
<text x="119.8" y="45.7" transform="rotate(-90 119.8 45.7)">JTDI</text>
<text x="122.3" y="45.7" transform="rotate(-90 122.3 45.7)">JTCK</text>
<text x="11.6" y="51.4">GND</text>
<text x="14.5" y="53.8">3.3V</text>
<text x="44" y="50.2">PIN32</text>
<text x="44" y="52.6">PIN33</text>
<text x="247.1" y="52.6">5V</text>
<text x="21.8" y="55.1">PIN10</text>
<text x="21.8" y="57.6">PIN11</text>
<text x="33.8" y="58.8">GND</text>
<text x="44" y="55.1">JTMS</text>
<text x="248.5" y="55.1">GND</text>
<text x="21.8" y="60">PIN12</text>
<text x="36.7" y="61.2">3.3V</text>
<text x="71.1" y="63.7">3.3V</text>
<text x="78.5" y="65">PIN22</text>
<text x="143" y="63.7">3.3V</text>
<text x="78.5" y="67.4">PIN33</text>
<text x="78.5" y="69.9">PIN44</text>
<text x="140.1" y="69.9">PIN33</text>
<text x="140.1" y="67.4">JTMS</text>
<text x="152.8" y="66.2">GND</text>
<text x="21.8" y="72.3">PIN13</text>
<text x="21.8" y="74.8">PIN14</text>
<text x="21.8" y="77.2">PIN15</text>
<text x="44" y="72.3">JTCK</text>
<text x="44" y="74.8">JTDI</text>
<text x="44" y="77.2">JTDO</text>
<text x="78.5" y="77.2">RET7</text>
<text x="78.5" y="72.3">OSIN</text>
<text x="78.5" y="74.8">OSOUT</text>
<text x="140.1" y="72.3">PIN32</text>
<text x="140.1" y="77.2">U1 TX</text>
<text x="140.1" y="74.8">U1 RX</text>
<text x="174.6" y="72.3">GND</text>
<text x="231.4" y="74.8">3.3V</text>
<text x="21.8" y="79.7">PIN16</text>
<text x="21.8" y="82.2">PIN17</text>
<text x="44" y="82.2">PIN41</text>
<text x="44" y="79.7">JNRST</text>
<text x="68.2" y="81">GND</text>
<text x="71.1" y="83.4">3.3V</text>
<text x="140.1" y="82.2">PIN28</text>
<text x="140.1" y="79.7">PIN29</text>
<text x="174.6" y="79.7">GND</text>
<text x="189.6" y="79.7">3.3V</text>
<text x="21.8" y="84.6">PIN18</text>
<text x="44" y="84.6">PIN42</text>
<text x="78.5" y="84.6">PIN10</text>
<text x="78.5" y="87.1">PIN11</text>
<text x="78.5" y="89.6">PIN12</text>
<text x="140.1" y="89.6">PIN25</text>
<text x="140.1" y="87.1">PIN26</text>
<text x="140.1" y="84.6">PIN27</text>
<text x="233.7" y="89.6">JTMS</text>
<text x="233.7" y="87.1">JTDI</text>
<text x="233.7" y="84.6">JNRST</text>
<text x="233.7" y="92">JTCK</text>
<text x="21.8" y="97">PIN19</text>
<text x="21.8" y="101.9">PIN21</text>
<text x="21.8" y="99.4">BOOT1</text>
<text x="44" y="97">PIN43</text>
<text x="44" y="101.9">PIN45</text>
<text x="44" y="99.4">BOOT0</text>
<text x="191.8" y="97">RET</text>
<text x="233.7" y="99.4">RET</text>
<text x="233.7" y="97">JTDO</text>
<text x="21.8" y="104.4">PIN22</text>
<text x="44" y="104.4">PIN46</text>
<text x="95.2" y="107.3" transform="rotate(-90 95.2 107.3)">PIN1133</text>
<text x="97.7" y="107.3" transform="rotate(-90 97.7 107.3)">PIN1144</text>
<text x="100.2" y="107.3" transform="rotate(-90 100.2 107.3)">PIN1155</text>
<text x="102.6" y="107.3" transform="rotate(-90 102.6 107.3)">PIN1166</text>
<text x="105.1" y="107.3" transform="rotate(-90 105.1 107.3)">PIN1177</text>
<text x="107.6" y="107.3" transform="rotate(-90 107.6 107.3)">PIN1188</text>
<text x="110" y="107.3" transform="rotate(-90 110 107.3)">PIN1199</text>
<text x="112.5" y="107.3" transform="rotate(-90 112.5 107.3)">BOOT1</text>
<text x="115" y="107.3" transform="rotate(-90 115 107.3)">PIN2211</text>
<text x="117.4" y="107.3" transform="rotate(-90 117.4 107.3)">PIN2222</text>
<text x="11.6" y="108">GND</text>
<text x="14.5" y="110.5">3.3V</text>
<text x="33.8" y="108">GND</text>
<text x="36.7" y="110.5">3.3V</text>
<text x="120.6" y="111.7">3.3V</text>
<text x="174.8" y="111.7">3.3V</text>
<text x="117.9" y="114.2">GND</text>
<text x="189.4" y="114.2">GND</text>
<text x="221.6" y="119.1">3.3V</text>
<text x="255.9" y="114.2">GND</text>
<text x="71.1" y="124">OSIN</text>
<text x="90.8" y="124">OSOUT</text>
<text x="135.1" y="121.6">PIN3</text>
<text x="105.2" y="127.7">GND</text>
<text x="140.6" y="127.7">GND</text>
<text x="208.6" y="127" transform="rotate(-90 208.6 127)">BOOT0</text>
<text x="135.1" y="133.9">PIN4</text>
<text x="26.8" y="143.8">GND</text>
<text x="73.6" y="138.8">GND</text>
<text x="83.4" y="138.8">GND</text>
<text x="221.4" y="138.8">GND</text>
<text x="221.6" y="141.3">3.3V</text>
<text x="208.6" y="149.1" transform="rotate(-90 208.6 149.1)">BOOT1</text>
<text x="24.3" y="158.5">PIN42</text>
<text x="24.3" y="161">PIN41</text>
<text x="107.6" y="159.8">GND</text>
<text x="115.5" y="157.3">3.3V</text>
<text x="122.8" y="161">U1 RX</text>
<text x="147.1" y="159.8">GND</text>
<text x="154.9" y="157.3">3.3V</text>
<text x="162.2" y="161">U1 RX</text>
<text x="221.4" y="161">GND</text>
<text x="122.8" y="163.4">U1 TX</text>
<text x="162.2" y="163.4">U1 TX</text>
<text x="85.9" y="170.8">GND</text>
</g>
<text font-size="2.2" fill="#000080" x="135.6" y="126.1">32.768K</text>
<g font-size="1.7" fill="#000080">
<text x="140.1" y="121.7">OSC32_IN</text>
<text x="140.1" y="134">OSC32_OUT</text>
</g>
</svg>
